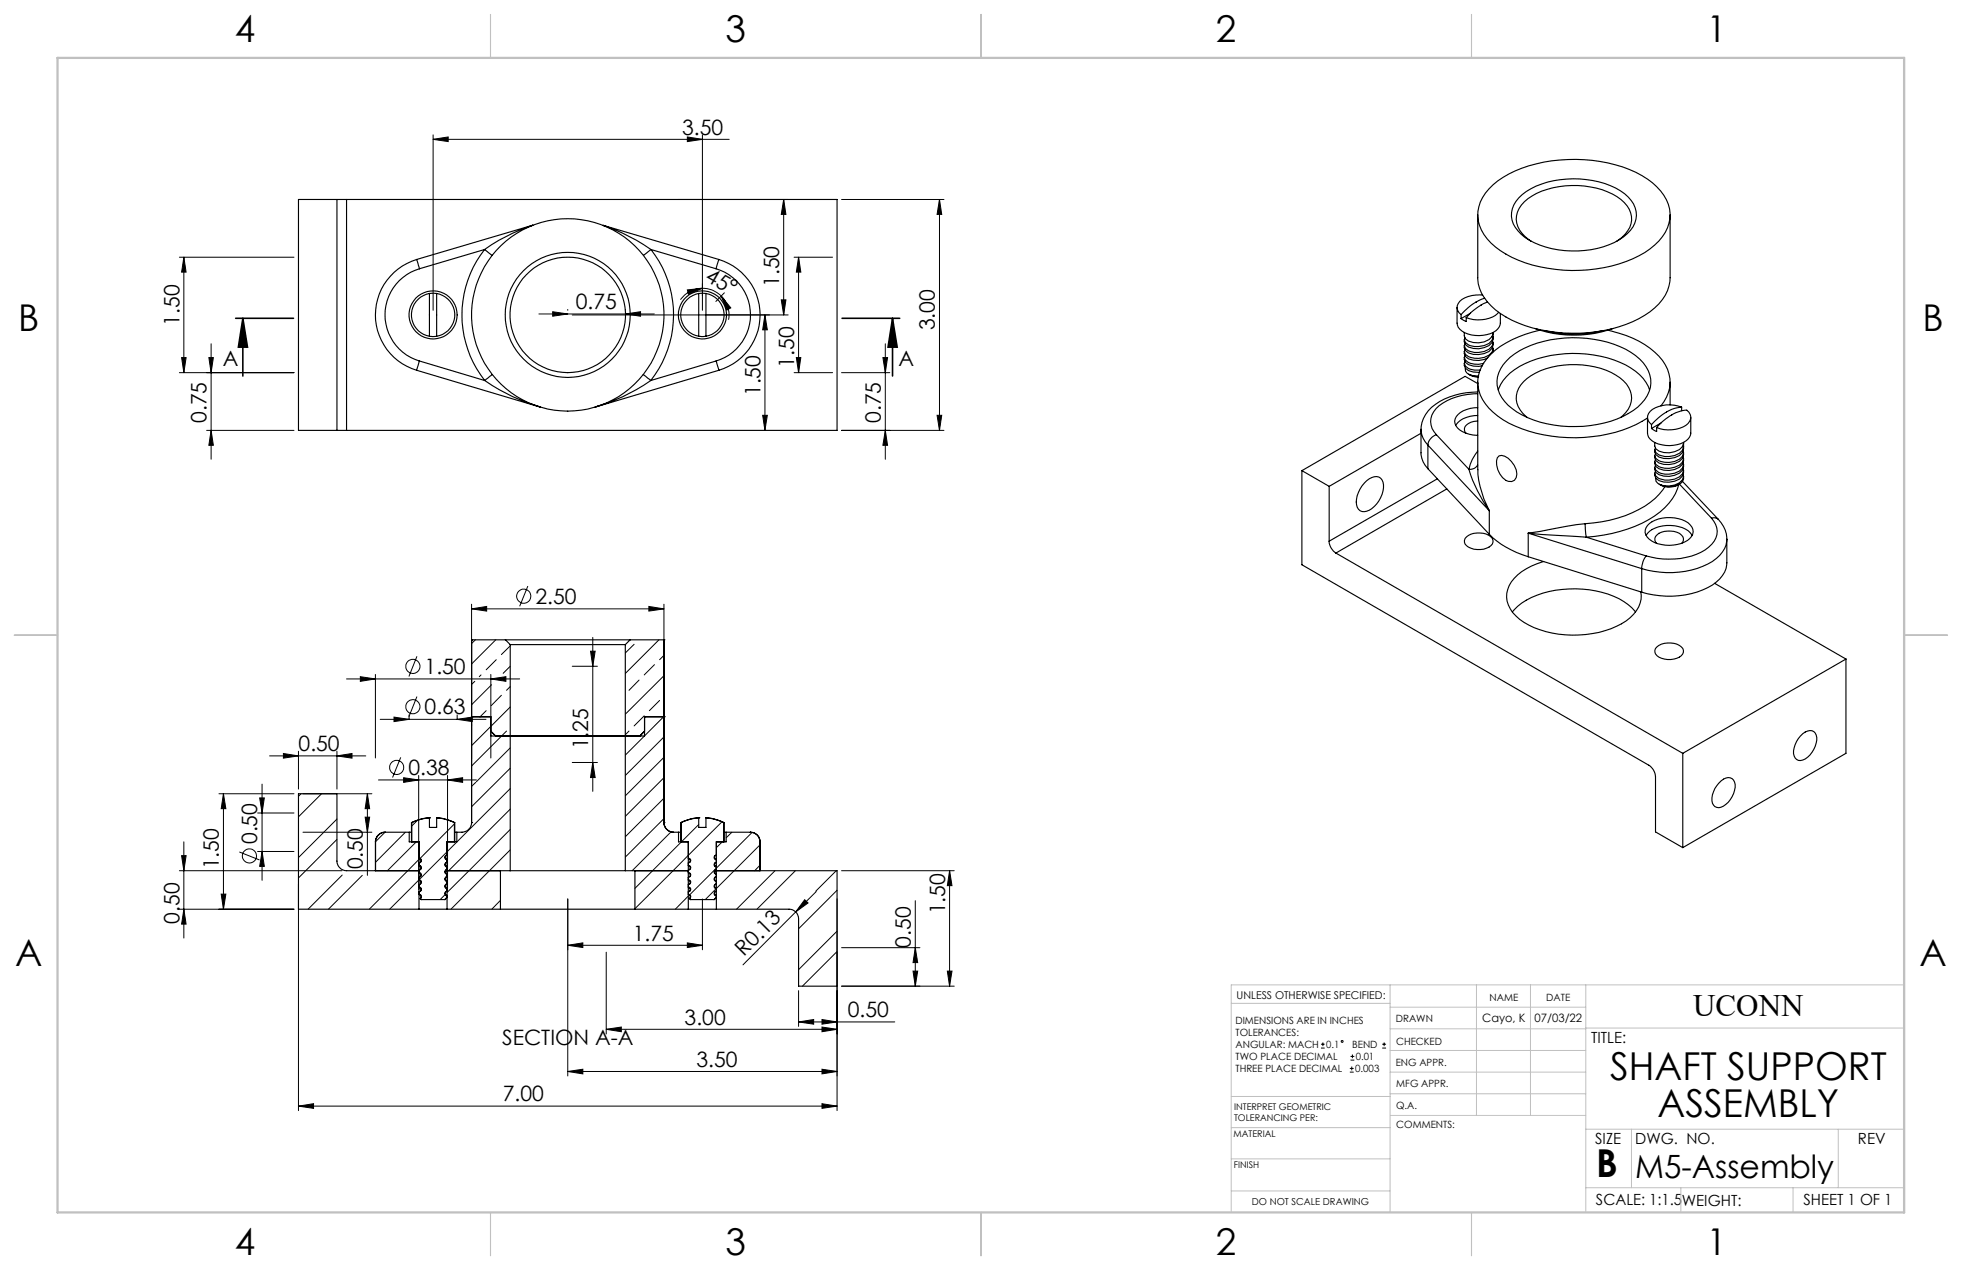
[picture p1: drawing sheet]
<svg xmlns="http://www.w3.org/2000/svg" width="432mm" height="279mm" viewBox="0 0 432 279" stroke-linecap="round" stroke-linejoin="round" font-family="sans-serif">
<g fill="none" stroke="#000" stroke-width=".22">
<path d="M95.3 30.7l3.3-.6v1.1zM95.3 29.7v38.6M95.3 30.7h65.2M151.3 30.1l3.3 .6-3.3 .5zM154.6 29.7v38.6M39.5 56.6h25.2M40.5 56.6l.5 3.3h-1zM40.5 56.6v25.4M149.2 43.9h24.3M172.5 43.9l.5 3.3h-1.1zM172.5 43.9v25.4M174.8 56.6h8.4"/>
<path d="M175.8 56.6l.4 3.3h-.9zM175.8 56.6v25.4M185.2 43.9h22.6M206.8 43.9l.5 3.3h-1.1zM206.8 43.9v50.8M40 78.7h1l-.5 3.3zM46 78.7h1l-.5 3.3zM46.5 75.6v25.4M118.6 69.1h25.4M121.6 68.6l3.4 .5-3.4 .5zM125 68.1v.2M125.9 69.3h47.6"/>
<path d="M137.7 69.1l3.3-.5v1zM137.7 68.1v.2M151.3 63.8l3.3-.4-3.1 1.3zM154.6 63.4a5.6 5.6 0 0 1 4.1 1.7M154.6 63.4a6 6 0 0 0-4.8 2.5M158.7 65.1l2.1 2.6-.9 .5zM158.7 65.1a5.9 5.9 0 0 1 1.6 5.2M159.4 64.4l-1.8 1.9M168.3 69.3l.6 3.3h-1zM168.3 69.3v25.4M171.9 66h1.1l-.5 3.3zM175.3 78.7h.9l-.4 3.3z"/>
<path d="M194.3 78.7h1l-.5 3.3zM194.8 75.6v25.4M39.5 82h25.2M45.5 94.7h19.2M46.5 94.7l.5 3.3h-1zM167.9 91.4h1l-.6 3.3zM174.8 82h8.4M185.2 82h10.6M185.2 94.7h22.6M194.8 94.7l.5 3.3h-1zM206.2 91.4h1.1l-.5 3.3zM103.8 133.9l3.3-.5v1z"/>
<path d="M103.8 132.9v33.9M103.8 133.9h42.3M116.2 128.9l-1.8 4.5M142.8 133.4l3.3 .5-3.3 .5zM146.1 132.9v33.9M76.3 149.4h38.1M79.3 148.9l3.3 .5-3.3 .5zM82.6 148.4v18.4M83.7 158.3h23.3M86.7 157.8l3.3 .5-3.3 .5zM90 157.3v1M91.8 144.4l-1.8 4.4"/>
<path d="M91.8 153.2l-1.8 4.5M100.6 158.3l3.3-.5v1zM100.6 157.3v1M103.8 159.5h.1M104.5 149.9l-.7 .7M104.6 140.8l-.8 .8M105.9 148.5l-.4 .4M107 156.4l-1.4 1.4M108 149.4l3.3-.5v1zM108 148.4v18.4M108.2 150.6l-4.4 4.4M109.1 140.8l-5.3 5.3"/>
<path d="M109.2 145.1l-2.2 2.3M110.3 153l-2.2 2.2M112.3 155.5l-8.5 8.5M112.3 151.1l-.8 .8M112.3 146.6l-1.6 1.5M112.3 142.1l-2 1.9M125.9 146.6h5.6M130 143.3h1l-.5 3.3zM130.5 140.2v33.9M139.6 141.7l-2 2M140.7 149.6l-2.3 2.3M141.8 157.5l-2.2 2.2"/>
<path d="M144 146.2l-2.2 2.3M145 140.8l-7.4 7.4M145.2 154.1l-2.3 2.3M146.1 157.7l-8.5 8.4M146.1 144.2l-.9 .9M146.1 148.7l-8.5 8.4M48.2 174.6h16.5M49.2 174.6l.5 3.3h-1zM49.2 174.6v25.4M56.7 178.9h8M57.1 175.5h1.1l-.5 3.4zM57.7 172.5v21.2"/>
<path d="M59.3 166.3h21.2M62.4 165.8l3.3 .5-3.3 .5zM65.7 165.3v8.3M66.3 174.6l-.6 .6M66.7 174.6h15.1M70.8 174.6l-5.1 5.1M74.2 166.3l3.3-.5v1zM74.2 165.3v8.3M80.4 179.8h1l-.5 3.3zM80.9 174.6l.5 3.3h-1zM80.9 174.6v18M83.3 171.6h21.5"/>
<path d="M88.2 166.6l-1.8 4.5M88.8 171.1l3.3 .5-3.3 .5zM92.1 170.6v25.2M98.5 171.6l3.3-.5v1zM98.5 170.6v25.2M104.7 172.1l-.9 .9M111.5 160.8l-7.7 7.7M112.3 173.5l-26.5 26.5M112.3 164.5l-7.5 7.5M112.3 169l-8.5 8.5M112.3 178l-13.6 13.6M125.9 167.7h5.6"/>
<path d="M130.5 167.7l.5 3.4h-1zM138.4 160.8l-.8 .8M146.1 162.1l-8.5 8.5M146.1 166.6l-8.5 8.5M146.1 171.1l-8.5 8.5M146.1 175.6l-8.5 8.5M39.5 191.6h35.8M40 188.2h1l-.5 3.4zM40.5 185.2v21.2M48.7 196.7h1l-.5 3.3zM52.7 187.4l4.4 1.8M56.7 187.3h8"/>
<path d="M57.7 187.3l.5 3.3h-1.1zM65.7 194.5v49.8M66.7 183.1h15.1M74.2 180.2l-8.5 8.5M74.2 184.7l-8.5 8.4M75.3 192.5l-7.5 7.5M79.7 192.6l-7.4 7.4M84.7 183.1l-2 2.1M89.2 183.1l-6.5 6.6M91.6 185.2l-6.3 6.4M91.9 180.5l-1.3 1.2M92.2 189.1l-10.9 10.9"/>
<path d="M98 196.8l-1.1 1.1M100 181.3l-7.5 7.5M110.1 198.1l-1.9 1.9M112.3 182.5l-13.9 13.9M112.3 187l-13.1 13M112.3 191.5l-.1 .1M125 197.8v38.9M146.1 180.1l-8.5 8.5M147.7 183l-8.6 8.6M151.5 197.1l-2.9 2.9M153.8 181.4l-14.1 14M154.6 197.8v11.2"/>
<path d="M158.9 180.8l-19.2 19.1M159 185.2l-1.3 1.3M161.1 183.1l-1.3 1.2M165.5 183.2l-13.7 13.6M167.3 185.9l-12.1 12M167.3 190.4l-1.2 1.2M170.6 191.6l-8.5 8.4M175 191.6l-8.4 8.4M177.1 197.9l.7 .7-2.7 2zM179.6 196.1l-4.5 4.5M184 191.6l-4.5 4.5M184.2 197.8v46.5"/>
<path d="M184.2 195.9l-8.4 8.4M185.2 191.6h24.8M201.4 198.2v18.8M209 191.6v25.4M209 191.6l.5 3.2h-1zM39.5 200h25.2M40.5 200l.5 3.3h-1zM125 208l3.3-.6v1.1zM125 208h29.6M133.4 209.5v18M151.3 207.4l3.3 .6-3.3 .5zM175 200.6h.1"/>
<path d="M175.1 200.6l-11.6 11.7M175.8 217.9v7.9M184.2 204.9l-8.4 8.4M184.2 209.3l-7.6 7.7M185.2 217h24.8M185.2 208.5h17.3M200.9 213.6h1.1l-.6 3.4zM201.4 208.5l.6 3.3h-1.1zM208.5 213.6h1l-.5 3.4zM125 235.7l3.3-.5v1.1zM125 235.7h59.2M133.4 226.4l3.3-.4v1z"/>
<path d="M133.4 226.4h50.8M175.8 224.8l3.3-.5v1zM175.8 224.8h21.1M180.9 235.2l3.3 .5-3.3 .6zM180.9 226l3.3 .4-3.3 .6zM180.9 224.3l3.3 .5-3.3 .5zM290.7 230.6h.8M290.7 229.7h.8M291.1 229.3v.9M297.1 235.9h.8M297.1 235.1h.8M297.2 233.2h.9"/>
<path d="M297.2 232.4h.9M297.5 234.6v.9M297.6 232v.8M304.2 230.6h.8M304.2 229.7h.8M304.6 229.3v.9M65.7 243.3l3.3-.5v1zM65.7 243.3h118.5M180.9 242.8l3.3 .5-3.3 .5z"/>
<circle cx="115.3" cy="131.2" r="1.55"/>
<circle cx="90.9" cy="155.5" r="1.56"/>
<circle cx="90.9" cy="146.6" r="1.55"/>
<circle cx="87.3" cy="168.8" r="1.55"/>
<circle cx="54.9" cy="188.3" r="1.56"/>
<circle cx="295.4" cy="229.1" r=".2"/>
</g>
<path d="M51.9 70h12.7M53.4 70l1.1 6.4h-2zM53.4 70v12.7M185.3 70h12.7M196.4 70l1 6.4h-2zM196.4 70v12.7" fill="none" stroke="#000" stroke-width=".35"/>
<g fill="none" stroke="#c0c0c0" stroke-width=".22">
<path d="M305.9 216.7v50M324.9 216.7v28.7M336.8 216.7v28.7M349 216.7v50M419.1 216.7h-148.1v50M271 220.7h34.9M305.9 231.1h43.1M305.9 226.3h43.1M305.9 221.6h43.1M305.9 235.9h43.1M349 226.2h70.1M271 255h34.9"/>
<path d="M271 248.1h35M271 241.2h35M305.9 240.6h43.1M306 245.4h43M349 248.4h70.1M359.1 248.4v12.9M404.6 248.4v12.9M271 262h34.9M349 261.3h70.1M369.9 261.3v5.4M394.6 261.3v5.4"/>
</g>
<path d="M108 3.2v9.5M215.9 3.2v9.5M323.8 3.2v9.5M3.1 139.7h9.6M419.1 139.7h9.5M108 266.7v9.6M215.9 266.7v9.6M323.8 266.7v9.6" fill="none" stroke="#c0c0c0" stroke-width=".25"/>
<path d="M12.7 12.7h406.4v254h-406.4z" fill="none" stroke="#c0c0c0" stroke-width=".5"/>
<g fill="#000">
<path d="M177.1 197.9l.7 .7-2.7 2z"/>
<path d="M95.3 30.7l3.3-.6v1.1zM151.3 30.1l3.3 .6-3.3 .5z"/>
<path d="M206.8 43.9l.5 3.3h-1.1zM206.2 91.4h1.1l-.5 3.3zM168.3 69.3l.6 3.3h-1zM167.9 91.4h1l-.6 3.3zM40.5 56.6l.5 3.3h-1zM40 78.7h1l-.5 3.3zM46 78.7h1l-.5 3.3zM46.5 94.7l.5 3.3h-1zM194.3 78.7h1l-.5 3.3zM194.8 94.7l.5 3.3h-1zM49.2 174.6l.5 3.3h-1zM48.7 196.7h1l-.5 3.3zM40 188.2h1l-.5 3.4zM40.5 200l.5 3.3h-1z"/>
<path d="M137.7 69.1l3.3-.5v1zM121.6 68.6l3.4 .5-3.4 .5zM98.5 171.6l3.3-.5v1zM88.8 171.1l3.3 .5-3.3 .5zM151.3 207.4l3.3 .6-3.3 .5zM125 208l3.3-.6v1.1zM142.8 133.4l3.3 .5-3.3 .5zM103.8 133.9l3.3-.5v1z"/>
<path d="M151.3 63.8l.2 .9 3.1-1.3zM158.7 65.1l1.2 3.1 .9-.5z"/>
<path d="M171.9 66h1.1l-.5 3.3zM172.5 43.9l.5 3.3h-1.1zM175.3 78.7h.9l-.4 3.3zM175.8 56.6l.4 3.3h-.9zM57.7 187.3l.5 3.3h-1.1zM57.1 175.5h1.1l-.5 3.4zM80.4 179.8h1l-.5 3.3zM80.9 174.6l.5 3.3h-1z"/>
<path d="M196.4 70l1 6.4h-2zM53.4 70l1.1 6.4h-2z"/>
<path d="M79.3 148.9l3.3 .5-3.3 .5zM108 149.4l3.3-.5v1z"/>
<path d="M86.7 157.8l3.3 .5-3.3 .5zM100.6 158.3l3.3-.5v1z"/>
<path d="M62.4 165.8l3.3 .5-3.3 .5zM74.2 166.3l3.3-.5v1zM125 235.7l3.3-.5v1.1zM180.9 235.2l3.3 .5-3.3 .6z"/>
<path d="M130.5 167.7l.5 3.4h-1zM130 143.3h1l-.5 3.3z"/>
<path d="M201.4 208.5l.6 3.3h-1.1zM200.9 213.6h1.1l-.6 3.4z"/>
<path d="M208.5 213.6h1l-.5 3.4zM209 191.6l.5 3.2h-1z"/>
<path d="M180.9 224.3l3.3 .5-3.3 .5zM175.8 224.8l3.3-.5v1z"/>
<path d="M180.9 242.8l3.3 .5-3.3 .5zM65.7 243.3l3.3-.5v1zM180.9 226l3.3 .4-3.3 .6zM133.4 226.4l3.3-.4v1z"/>
</g>
<g fill="none" stroke="#000" stroke-width=".25">
<path d="M74.2 43.9h2.1M74.2 43.9h-8.5v50.8h8.5M74.2 43.9v50.8M76.3 43.9h107.9v50.8h-107.9M76.3 43.9v50.8M91.7 57.1l.6 2M91.7 57.1a12.7 12.7 0 0 0-9.1 12.2 12.7 12.7 0 0 0 9.1 12.2M92.3 59.1a10.6 10.6 0 0 0-7.6 10.2 10.6 10.6 0 0 0 7.6 10.1M106.6 54.9l1.7 1.3M106.6 54.9a23.3 23.3 0 0 0 .1 28.8M106.6 54.9l-14.3 4.2M117.2 49.6h-.1a42.5 42.5 0 0 0-10.5 5.3"/>
<path d="M117.2 49.6l-25.5 7.5M117.3 49.5l-.1 .1M143.3 54.9a42.5 42.5 0 0 0-10.5-5.3h-.1l25.5 7.5M143.3 54.9l-1.7 1.3M143.3 54.9a23.3 23.3 0 0 1-.1 28.8M143.3 54.9l14.3 4.2M157.6 59.1a10.6 10.6 0 0 1 7.6 10.2 10.6 10.6 0 0 1-7.6 10.1M158.2 57.1l-.6 2M158.2 57.1a12.7 12.7 0 0 1 9.1 12.2 12.7 12.7 0 0 1-9.1 12.2M325.2 47.3v13.8a9.2 9.2 0 0 0 3.9 7.1 28.6 28.6 0 0 0 18.6 5.1 27.3 27.3 0 0 0 16.5-5.6 9 9 0 0 0 3.4-6.6v-13.8M328.6 40.6a26.3 26.3 0 0 1 16.5-5.5 30.1 30.1 0 0 1 17.5 4.3 10.2 10.2 0 0 1 5 7.6 9.4 9.4 0 0 1-4.5 7.8 30.2 30.2 0 0 1-20.7 4.5 24.5 24.5 0 0 1-14.2-5.8 7.9 7.9 0 0 1-.5-11.9zM334.3 43.5a15.5 15.5 0 0 1 10.4-4.1 19.3 19.3 0 0 1 12.8 3.2 5.5 5.5 0 0 1 1.9 7.3 12.4 12.4 0 0 1-7.8 4.7 21.1 21.1 0 0 1-15.9-2.3 6.3 6.3 0 0 1-3-5.6 5.6 5.6 0 0 1 1.6-3.2z"/>
<path d="M337 53.1a5.8 5.8 0 0 1-3.2-5.7 7 7 0 0 1 4.4-4.9 19.7 19.7 0 0 1 17.6 .8 5.4 5.4 0 0 1 2.9 6.8 7.9 7.9 0 0 1-3 3M92.3 79.4l-.6 2.1M92.3 79.4l14.4 4.3M94.5 64.6a4.8 4.8 0 0 0-4 4.7 4.8 4.8 0 0 0 4 4.7M94.5 64.6v9.4M94.5 74h1.6M94.5 64.6h1.6M96.1 64.6a4.8 4.8 0 0 1 4 4.7 4.8 4.8 0 0 1-4 4.7M96.1 64.6v9.4M153.8 64.6a4.8 4.8 0 0 0-4 4.7 4.8 4.8 0 0 0 4 4.7M153.8 64.6v9.4M153.8 74h1.6"/>
<path d="M153.8 64.6h1.6M155.4 64.6a4.8 4.8 0 0 1 4 4.7 4.8 4.8 0 0 1-4 4.7M155.4 64.6v9.4M157.6 79.4l.6 2.1M157.6 79.4l-14.4 4.3M320.7 67.6v3.5a2.95 2.95 0 0 0 2.4 2.4 7.5 7.5 0 0 0 6.1-.8 2.28 2.28 0 0 0 1-1.6v-2.1M321.6 69.2v.9M322.3 73.1v.8l.2 .6a4.4 4.4 0 0 0 5.9-.5l.2-.7M322.3 77.3l.2 1.1a4.4 4.4 0 0 0 4.9 .3M322.3 78.6l.2 1.1a4.2 4.2 0 0 0 3.7 .8M322.3 79.9l.2 1.1a3.9 3.9 0 0 0 3.1 .9M322.4 79.5l-.1 .4a2.62 2.62 0 0 0 3.1 1.5h.4"/>
<path d="M322.4 78.2l-.1 .4a2.28 2.28 0 0 0 2.2 1.5l.9 .1 1.1-.3M322.7 69.9v.8l-1.1-.6M323.6 68.9l-2 1.2M326.3 64.9a5.8 5.8 0 0 0-5.4 1.9 1.77 1.77 0 0 0 .7 2.4M326.7 65.6l-1.9 .9a13.6 13.6 0 0 0-3.2 2.7M327.3 66.4l-1.3 .7a12.8 12.8 0 0 0-3.3 2.8M328.4 74l.2 .1-.2 .8a4.4 4.4 0 0 1-4.8 1.2l-1.1-.7-.2-.6 .1-.5M328.5 76.3l.1 .4a2.97 2.97 0 0 1-3.2 2.1 3.8 3.8 0 0 1-2.9-.8l-.2-.7 .1-.4M328.5 75l.1 .4a2.97 2.97 0 0 1-3.2 2.1 3.8 3.8 0 0 1-2.9-.8l-.2-.7 .1-.4M328.6 73.1a2.52 2.52 0 0 1-2 3.4 4.1 4.1 0 0 1-4.1-.7l-.2-1M328.6 75.4a2.21 2.21 0 0 1-2 2.4 4.1 4.1 0 0 1-4.1-.7l-.2-1.1M328.6 76.7l-.1 .9"/>
<path d="M329.8 68.7a6.7 6.7 0 0 1-7.1 1.2M332.4 78.6a22.6 22.6 0 0 1 15.2-4.3 21.2 21.2 0 0 1 13.3 4.7 6.4 6.4 0 0 1 .3 9.8 19.9 19.9 0 0 1-12.8 5 24.1 24.1 0 0 1-15.6-3.9 6.8 6.8 0 0 1-3-7.9 8.6 8.6 0 0 1 2.6-3.4zM337.9 72.3a25.9 25.9 0 0 0 17 0M338.9 72.6a22.4 22.4 0 0 0-10.7 5.3 7.9 7.9 0 0 0-.5 11.9 23.4 23.4 0 0 0 13.8 6.2 31.7 31.7 0 0 0 21.1-4M340.1 72.8a28.5 28.5 0 0 0 12.6 0M353.9 72.6a22 22 0 0 1 11.2 5.8 7.8 7.8 0 0 1 .4 10.9M74.2 94.7h2.1M91.7 81.5l27.2 8.1-.2-.1M106.7 83.7a41 41 0 0 0 11.8 5.7M108.3 82.4l-1.6 1.3M141.6 82.4l1.6 1.3M158.2 81.5l-27.2 8.1a42 42 0 0 0 12.2-5.9"/>
<path d="M312.7 94.4v5.2a5.1 5.1 0 0 0 1.6 3.5M312.7 95.3l-20.2 11.7M314.3 97.9l13.5 14.5M314.3 97.9v5.2M316.1 95.6a2.75 2.75 0 0 0-1.8 2.3M316.1 95.6l7.2 7.7M322.5 81v.7l.4 .5 .7 .3M323.3 82.3a3.5 3.5 0 0 0 2 .7M323.6 82.5l1.7 .4M323.6 82.5l.9 .2h.9M325.2 86.2a15 15 0 0 0-10.9 4.2 5.3 5.3 0 0 0 0 7.5M325.2 89.7a5.2 5.2 0 0 0-4.9 2.4 2.42 2.42 0 0 0 1.6 2.9 7.5 7.5 0 0 0 3.3 .8"/>
<path d="M325.2 91.4a5.4 5.4 0 0 0-4.8 2.2M325.2 92.6h-.1a2.77 2.77 0 0 0-2.8 1.7v.4l.4 .6M325.2 99.2a8.9 8.9 0 0 0-1.9 4.1M325.2 86.6a13.5 13.5 0 0 0-9.1 3.3 4 4 0 0 0 0 5.7M325.2 84.1v19.2M325.2 84.4l-2.8-1.6-35.9 20.7M329.7 85.8a10.4 10.4 0 0 1 5.9-5.8 26.5 26.5 0 0 1 23.3 1 9 9 0 0 1 4.1 4.8M336.1 91.9a5 5 0 0 1-.8-7.9 16 16 0 0 1 11.6-3.8 14.9 14.9 0 0 1 11.1 4.3 5 5 0 0 1-1.3 7.4M362.6 91.8v3.5a2.93 2.93 0 0 0 2.4 2.4 7 7 0 0 0 6.6-1.2l.5-.9v-3.8M363.5 93.4v.9M364.2 97.3v.8l.2 .6a4.4 4.4 0 0 0 5.9-.5l.2-.7M364.6 94.1v.8l-1.1-.6"/>
<path d="M365.4 93.2l1.6-1.3a7.3 7.3 0 0 1 4.2-1.7 1.91 1.91 0 0 1-.2 3.4 7.4 7.4 0 0 1-6.4 .5zM365.5 93.1l-2 1.2M367.6 84.1v5M370.1 89.6a7 7 0 0 0-6.9 .9 1.83 1.83 0 0 0 .3 2.9M370.1 89.6a9.9 9.9 0 0 0-6.6 3.8M370.1 89.6v.8M370.3 98.2l.2 .1a2.97 2.97 0 0 1-3.2 2.1 3.8 3.8 0 0 1-2.9-.8l-.2-.7 .1-.4M370.4 99.2l.1 .4a2.97 2.97 0 0 1-3.2 2.1 3.8 3.8 0 0 1-2.9-.8l-.2-.7 .1-.4M370.5 97.3a2.52 2.52 0 0 1-2 3.4 4.1 4.1 0 0 1-4.1-.7l-.2-1.1M370.5 99.6a2.21 2.21 0 0 1-2 2.4 4.1 4.1 0 0 1-4.1-.7l-.2-1.1M286.5 103.5v20.7l76.4 44.1a3.2 3.2 0 0 1 1.4 2.6v12.1l6 3.5M286.5 103.5l6 3.5"/>
<path d="M292.5 119.1a3.3 3.3 0 0 0 1.5 2.6M292.5 107v12.1M300.2 106.3a3.2 3.2 0 0 1 3.3-1.3 2.54 2.54 0 0 1 .9 3 5.8 5.8 0 0 1-4.2 4.6 1.8 1.8 0 0 1-1.7-2.1 6.8 6.8 0 0 1 1.7-4.2zM314.3 103.1l13.5 14.4M316.3 105.3l-23.8 13.8M318.4 107.6l-24.4 14.1M322.8 118.1a4.4 4.4 0 0 1 5.6 .4 1.54 1.54 0 0 1-1.3 2.1 4.2 4.2 0 0 1-4.7-.9 1.25 1.25 0 0 1 .4-1.6zM323.3 103.3a29.2 29.2 0 0 0 4.5 9.1M325.2 102.3l-.8 .7-1.1 .3M325.3 103.3a18.3 18.3 0 0 0 2.5 9.1M327.8 117.5a20.1 20.1 0 0 0 8.5 5M327.8 112.4v5.1"/>
<path d="M329.9 100.3a2.61 2.61 0 0 1 2.7 1.2 3.3 3.3 0 0 1 .7 4.2 1.96 1.96 0 0 1-2.6-.6 4.7 4.7 0 0 1-1.2-4.4zM336.3 117.3l12.8 .9M336.3 117.3v5.2M336.3 117.3l25 7.8M348.9 115.2l-3.9 .5-8.7 1.6M348.9 115.2l.2 3M349.1 118.2l13.2 4.1M362.3 117.8a6.2 6.2 0 0 1 6.3-2.1 5 5 0 0 1 3.8 2.1M362.6 115.6a7.6 7.6 0 0 1 8.3-.9 2.37 2.37 0 0 1 1.4 3.3 6.6 6.6 0 0 1-6.6 1.8 4.2 4.2 0 0 1-3.6-2.7v-.5zM364.4 105.2l.1 .7 .3 .4 .7 .4M364.6 119.5a1.35 1.35 0 0 1 .5-2.2 4.8 4.8 0 0 1 4.9 .4 1.21 1.21 0 0 1 .1 1.8M365.2 106.5a4.1 4.1 0 0 0 4.4 0l7.1 7.5"/>
<path d="M366.4 107.1a16.5 16.5 0 0 1-8.7 6.4 31 31 0 0 1-8.8 1.7M369.5 106.6a12.8 12.8 0 0 1-6.7 7.7 33 33 0 0 1-13.7 3.9M370.3 105.9l7.9 8.4M370.4 104.4l.1 .4a2.97 2.97 0 0 1-3.2 2.1l-1.8-.2M370.4 103l.1 .5a2.97 2.97 0 0 1-3.2 2.1 3.8 3.8 0 0 1-2.9-.9l-.2-.6 .1-.4M370.4 101.8l.1 .4-.2 .8a4.4 4.4 0 0 1-5.9 .4l-.2-.6 .1-.4M370.4 100.5l.1 .4-.2 .8a4.4 4.4 0 0 1-5.9 .5l-.2-.7 .1-.4M370.5 100.9a2.21 2.21 0 0 1-2 2.4 4.4 4.4 0 0 1-4.1-.7l-.2-1.1M370.5 102.2a2.17 2.17 0 0 1-2 2.4 4.3 4.3 0 0 1-4.1-.7l-.2-1.1M370.5 103.5a2.21 2.21 0 0 1-2 2.4 4.1 4.1 0 0 1-4.1-.7l-.2-1.1M370.5 104.8a1.85 1.85 0 0 1-1.6 2l-.6 .2a4.8 4.8 0 0 1-2.8-.3M376.7 114a4.1 4.1 0 0 1-.6 6.4 15.4 15.4 0 0 1-12.6 2.2l-1.2-.3"/>
<path d="M376.7 114l.7-.1 .8 .4M378.2 114.3a6.2 6.2 0 0 1 1.8 4.3M380 118.6v5.2a6.6 6.6 0 0 1-4.2 5.5 20.2 20.2 0 0 1-14.5 1M380 118.6a6.6 6.6 0 0 1-4.2 5.5 20.2 20.2 0 0 1-14.5 1M294 121.7l76.3 44M332.8 134.6a15.7 15.7 0 0 1 11-4.9 22 22 0 0 1 13.6 2.7l1.8 1.3 .7 .9M336.3 122.5l25 7.8M339.7 123.5a12.4 12.4 0 0 0-7.6 5.3 5.5 5.5 0 0 0 1.5 6.7 17.1 17.1 0 0 0 10.9 4.2 20.4 20.4 0 0 0 14.3-3.8 6.1 6.1 0 0 0 2.3-5.7M361.3 125.1v5.2M362.3 122.3a4.4 4.4 0 0 0-1 2.8M377.4 128.3l28.9 16.7M103.8 157.7h4.2v4.2h33.9v-4.2h4.2"/>
<path d="M103.8 140.8h.1M103.8 157.7h.1M103.8 140.8v40.2M103.8 140.8h7.4M111.2 140.8h27.5M111.2 140.8l1.1 1M112.3 141.8h25.3M112.3 141.8v49.8M137.6 141.8v49.8M138.7 140.8h7.4M138.7 140.8l-1.1 1M146.1 140.8h.1"/>
<path d="M146.1 157.7h.1M146.1 140.8v40.2M364.7 142.3a4.4 4.4 0 0 1 5.6 .4 1.56 1.56 0 0 1-1.3 2.1 4.3 4.3 0 0 1-4.7-.9 1.19 1.19 0 0 1 .4-1.6zM406.3 145v20.7l-36 20.8M406.3 145l-36 20.7M94.4 179.9a10.8 10.8 0 0 0-3.8 1.1M94.5 179.9a11.4 11.4 0 0 0-3.9 1.1M94.5 179.9h.1M94.5 179.9v2.1h1.6v-2.1M96.1 179.9a11.3 11.3 0 0 1 3.9 1.1M96.1 179.9h.1M96.2 179.9a11.4 11.4 0 0 1 3.9 1.1"/>
<path d="M108 160.9l1.1 1M140.8 161.9l1.1-1-1.1 1M153.7 179.9a10.8 10.8 0 0 0-3.9 1.1M153.8 179.9h.1M153.8 179.9a11.4 11.4 0 0 0-3.9 1.1M153.8 179.9v2.1h1.6v-2.1M155.4 179.9a11.3 11.3 0 0 1 3.9 1.1M155.4 179.9h.1M155.5 179.9a11.4 11.4 0 0 1 3.8 1.1M370.3 165.7v20.8M378.8 171.8a1.71 1.71 0 0 1 2.9 .2 5.1 5.1 0 0 1-3.4 5.7 1.68 1.68 0 0 1-1.5-2.2 5.7 5.7 0 0 1 2-3.7zM396.2 161.9a2.45 2.45 0 0 1 3-1 2.72 2.72 0 0 1 .3 3.3 4.1 4.1 0 0 1-3.7 3.1 2.11 2.11 0 0 1-.9-2.8 6 6 0 0 1 1.3-2.6z"/>
<path d="M82.6 185.2v6.4M82.6 185.2h.1M84.8 183.1a2.13 2.13 0 0 0-2.1 2.1M90.1 183.1h-5.4a2.11 2.11 0 0 0-2.1 2.1M90.1 183.1h.5M90.1 183.1v2.1h2.1v14.8M90.6 181v4.2M90.6 181h.1M92.2 188.9a.47 .47 0 0 1 .3 .8M92.2 190.5a.47 .47 0 0 1 .3 .8M92.2 193.7h.3M92.2 193.6a.51 .51 0 0 1 .6 .5 .51 .51 0 0 1-.6 .5"/>
<path d="M92.2 188.8a.51 .51 0 0 1 .6 .5 .51 .51 0 0 1-.6 .5M92.2 192.1l.3 .1M92.2 192a.51 .51 0 0 1 .6 .5 .51 .51 0 0 1-.6 .5M92.2 195.3h.3M92.2 195.2a.51 .51 0 0 1 .6 .5 .51 .51 0 0 1-.6 .5M92.2 190.4a.51 .51 0 0 1 .6 .5 .51 .51 0 0 1-.6 .5M92.2 196.7a.51 .51 0 0 1 .5 .4 .51 .51 0 0 1-.2 .6M92.2 191.6h-15.9a2.17 2.17 0 0 1-2.1-2.2v-14.8h-8.5v25.4h26.5M92.5 196.9v.1a.43 .43 0 0 1-.1 .7M92.5 193.8l.1 .3-.1 .4M92.5 192.2l.1 .3-.1 .4M92.5 195.4l.1 .3-.1 .3"/>
<path d="M92.5 197.7l.2 .2h5.2M92.5 197.7l.3 .2M98.1 191.6h14.2M98.1 195.3l.3 .1M98.1 190.5l.3 .1M98.1 193.7l.3 .1M98.1 192.1l.3 .1M98.1 194.6l-.1 .3 .1 .4M98.1 189.8l-.1 .3 .1 .4M98.1 193l-.1 .3 .1 .4M98.1 196.1l-.1 .5 .1 .3 .3 .1M98.1 191.4l-.1 .3 .1 .4"/>
<path d="M98.1 188.2l-.1 .6 .4 .2M98.4 194.5a.51 .51 0 0 0-.5 .5 .51 .51 0 0 0 .5 .5M98.4 189.7a.51 .51 0 0 0-.5 .5 .51 .51 0 0 0 .5 .5M98.4 192.9a.51 .51 0 0 0-.5 .5 .51 .51 0 0 0 .5 .5M98.4 196.1a.51 .51 0 0 0-.5 .5 .51 .51 0 0 0 .5 .5M98.4 191.3a.51 .51 0 0 0-.5 .5 .51 .51 0 0 0 .5 .5M98.4 197.4l-.5 .5M98.4 188.1a.51 .51 0 0 0-.5 .5 .51 .51 0 0 0 .5 .6M100 181h.1M100 181v4.2M100.1 183.1h.4M100.1 181v4.2"/>
<path d="M100.5 183.1v2.1h-2.1v14.8M103.8 181a2.15 2.15 0 0 1-2.1 2.1h-1.2M103.8 181h.1M110.1 191.6v8.4M112.3 191.6h25.3M137.6 191.6h13.9M139.7 191.6v8.4M146.1 181a2.17 2.17 0 0 0 2.1 2.1M146.1 181a2.11 2.11 0 0 0 2.1 2.1M146.1 181h.1M148.2 183.1h1.1M149.3 183.1h.5"/>
<path d="M149.3 183.1v2.1h2.2v14.8M149.8 181v4.2M149.8 181h.1M149.9 181v4.2M151.5 188.9a.47 .47 0 0 1 .3 .8M151.5 190.5a.47 .47 0 0 1 .3 .8M151.5 193.7h.3M151.5 193.6a.51 .51 0 0 1 .5 .5 .51 .51 0 0 1-.5 .5M151.5 188.8a.51 .51 0 0 1 .5 .5 .51 .51 0 0 1-.5 .5M151.5 192.1l.3 .1M151.5 192a.51 .51 0 0 1 .5 .5 .51 .51 0 0 1-.5 .5M151.5 195.3h.3"/>
<path d="M151.5 195.2a.51 .51 0 0 1 .5 .5 .51 .51 0 0 1-.5 .5M151.5 190.4a.51 .51 0 0 1 .5 .5 .51 .51 0 0 1-.5 .5M151.5 196.7a.51 .51 0 0 1 .5 .4 .51 .51 0 0 1-.2 .6M151.7 196.9v.1a.43 .43 0 0 1 0 .7M151.8 193.8l.1 .3-.1 .4M151.8 192.2l.1 .3-.1 .4M151.8 195.4l.1 .3-.1 .3M151.8 197.7l.1 .2h5.2M151.8 197.7l.2 .2M157.3 191.6h26.9v25.4h-8.4v-14.9a2.11 2.11 0 0 0-2.2-2.1h-15.9M157.4 195.3l.3 .1M157.4 190.5l.3 .1"/>
<path d="M157.4 193.7l.3 .1M157.4 192.1l.3 .1M157.4 194.6l-.1 .3 .1 .4M157.4 189.8l-.1 .3 .1 .4M157.4 193l-.1 .3 .1 .4M157.4 196.1l-.1 .5 .1 .3 .3 .1M157.4 191.4l-.1 .3 .1 .4M157.4 188.2l-.1 .6 .4 .2M157.7 194.5a.51 .51 0 0 0-.5 .5 .51 .51 0 0 0 .5 .5M157.7 189.7a.51 .51 0 0 0-.5 .5 .51 .51 0 0 0 .5 .5M157.7 192.9a.51 .51 0 0 0-.5 .5 .51 .51 0 0 0 .5 .5M157.7 196.1a.51 .51 0 0 0-.5 .5 .51 .51 0 0 0 .5 .5"/>
<path d="M157.7 191.3a.51 .51 0 0 0-.5 .5 .51 .51 0 0 0 .5 .5M157.7 197.4l-.6 .5M157.7 188.1a.51 .51 0 0 0-.5 .5 .51 .51 0 0 0 .5 .6M159.3 181h.1M159.3 181v4.2M159.3 183.1h.5M159.8 183.1h5.4a2.11 2.11 0 0 1 2.1 2.1M159.8 183.1v2.1h-2.1v14.8M165.1 183.1a2.09 2.09 0 0 1 2.2 2.1M167.3 185.2v6.4M167.3 185.2h.1M92.2 200h6.2"/>
<path d="M98.4 200h11.7M110.1 200h29.6M139.7 200h11.8M151.5 200h6.2"/>
<circle cx="95.3" cy="69.3" r="5.3"/>
<circle cx="125" cy="69.3" r="13.8"/>
<circle cx="125" cy="69.3" r="21.2"/>
<circle cx="125" cy="69.3" r="12.7"/>
<circle cx="154.6" cy="69.3" r="5.3"/>
</g>
<g font-size="8.5">
<text x="354.4" y="237.7">SHAFT SUPPORT</text>
<text x="364.8" y="245.8">ASSEMBLY</text>
<text x="351.3" y="259">B</text>
</g>
<g font-size="8.1">
<text x="51.7" y="9.3">4</text>
<text x="159.7" y="9.3">3</text>
<text x="267.6" y="9.3">2</text>
<text x="375.6" y="9.3">1</text>
<text x="4" y="72.8">B</text>
<text x="423.1" y="72.8">B</text>
<text x="3.3" y="212.5">A</text>
<text x="422.4" y="212.5">A</text>
<text x="51.7" y="276">4</text>
<text x="159.7" y="276">3</text>
<text x="267.6" y="276">2</text>
<text x="375.6" y="276">1</text>
</g>
<text font-size="7.1" x="359.9" y="259.1">M5-Assembly</text>
<text font-size="6.9" x="372.6" y="223.6">UCONN</text>
<g font-size="4.7">
<text x="150.1" y="29.6">3.50</text>
<text x="155" y="61.5" transform="rotate(30 155 61.5)">45°</text>
<text x="171.5" y="63.1" transform="rotate(-90 171.5 63.1)">1.50</text>
<text x="39.5" y="71.7" transform="rotate(-90 39.5 71.7)">1.50</text>
<text x="126.7" y="68">0.75</text>
<text x="205.8" y="72.7" transform="rotate(-90 205.8 72.7)">3.00</text>
<text x="49.1" y="80.5">A</text>
<text x="174.8" y="80.9" transform="rotate(-90 174.8 80.9)">1.50</text>
<text x="197.7" y="80.5">A</text>
<text x="167.4" y="87.2" transform="rotate(-90 167.4 87.2)">1.50</text>
<text x="45.5" y="93" transform="rotate(-90 45.5 93)">0.75</text>
<text x="193.8" y="93" transform="rotate(-90 193.8 93)">0.75</text>
<text x="117.9" y="132.9">2.50</text>
<text x="93.5" y="148.3">1.50</text>
<text x="93.5" y="157.2">0.63</text>
<text x="65.7" y="165.3">0.50</text>
<text x="129.5" y="164.8" transform="rotate(-90 129.5 164.8)">1.25</text>
<text x="89.9" y="170.5">0.38</text>
<text x="56.6" y="185.7" transform="rotate(-90 56.6 185.7)">0.50</text>
<text x="48.2" y="191.3" transform="rotate(-90 48.2 191.3)">1.50</text>
<text x="79.9" y="191.3" transform="rotate(-90 79.9 191.3)">0.50</text>
<text x="39.5" y="203.2" transform="rotate(-90 39.5 203.2)">0.50</text>
<text x="208" y="201.1" transform="rotate(-90 208 201.1)">1.50</text>
<text x="139.3" y="206.9">1.75</text>
<text x="200.5" y="208.5" transform="rotate(-90 200.5 208.5)">0.50</text>
<text x="163.7" y="210.6" transform="rotate(-45 163.7 210.6)">R0.13</text>
<text x="150.7" y="225.4">3.00</text>
<text x="186.6" y="223.8">0.50</text>
<text x="110.5" y="229.8">SECTION A-A</text>
<text x="153.3" y="234.7">3.50</text>
<text x="110.7" y="242.3">7.00</text>
</g>
<g font-size="3.4">
<text x="350.2" y="229.5">TITLE:</text>
<text x="351.1" y="251.6">SIZE</text>
<text x="359.9" y="251.6">DWG. NO.</text>
<text x="408.9" y="251.7">REV</text>
<text x="351.2" y="265.2">SCALE: 1:1.5</text>
<text x="370.1" y="265.3">WEIGHT:</text>
<text x="396.9" y="265.2">SHEET 1 OF 1</text>
</g>
<g font-size="2.5">
<text x="326.2" y="224.8">Cayo, K</text>
<text x="337.7" y="224.9">07/03/22</text>
</g>
<text font-size="2.4" x="272.2" y="219.7">UNLESS OTHERWISE SPECIFIED:</text>
<g font-size="2.2">
<text x="327.8" y="220.1">NAME</text>
<text x="340.3" y="220.2">DATE</text>
<text x="271.9" y="225.3">DIMENSIONS ARE IN INCHES</text>
<text x="271.9" y="227.9">TOLERANCES:</text>
<text x="307.2" y="224.9">DRAWN</text>
<text x="271.9" y="230.6">ANGULAR: MACH</text>
<text x="271.9" y="233.2">TWO PLACE DECIMAL</text>
<text x="291.9" y="230.6">0.1</text>
<text x="297.6" y="230.6">BEND</text>
<text x="298.4" y="233.2">0.01</text>
<text x="307.3" y="229.8">CHECKED</text>
<text x="271.9" y="235.9">THREE PLACE DECIMAL</text>
<text x="298.2" y="235.9">0.003</text>
<text x="307.2" y="234.5">ENG APPR.</text>
<text x="307.3" y="239.2">MFG APPR.</text>
<text x="307.3" y="243.9">Q.A.</text>
<text x="307.3" y="248.1">COMMENTS:</text>
</g>
<text font-size="2.1" x="275.5" y="265.1">DO NOT SCALE DRAWING</text>
<g font-size="2">
<text x="271.6" y="244.1">INTERPRET GEOMETRIC</text>
<text x="271.5" y="250.2">MATERIAL</text>
<text x="271.6" y="246.6">TOLERANCING PER:</text>
<text x="271.5" y="257">FINISH</text>
</g>
</svg>
